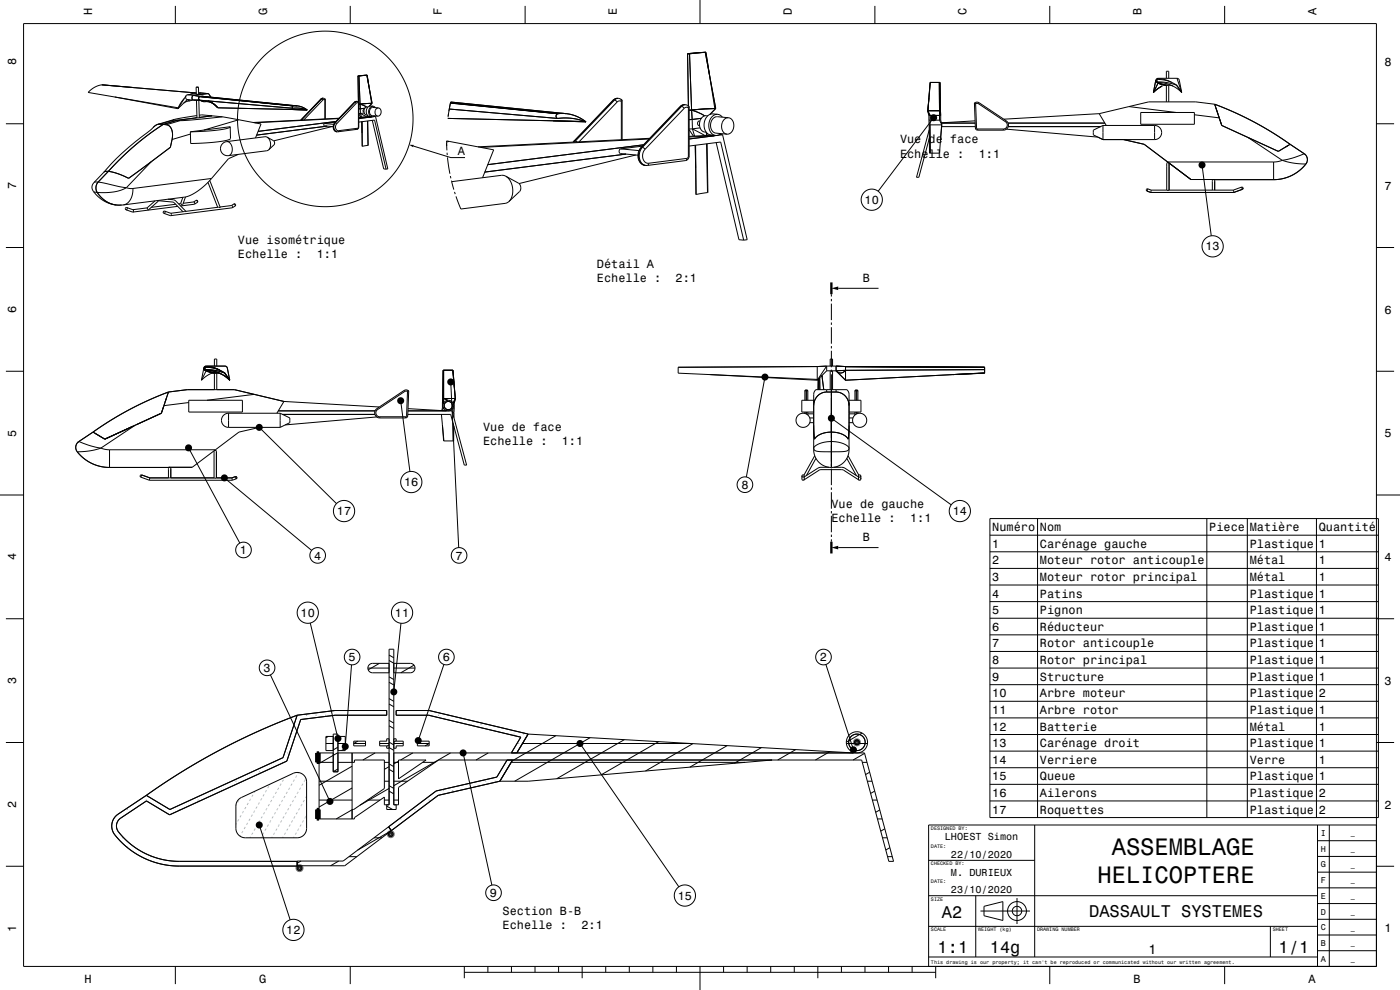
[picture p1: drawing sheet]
<svg xmlns="http://www.w3.org/2000/svg" width="594mm" height="420mm" viewBox="0 0 594 420" stroke-linecap="round" stroke-linejoin="round" font-family="sans-serif">
<g fill="none" stroke="#000" stroke-width=".42">
<path d="M221.7 315.4h71.4M235.8 312.1l-12.6 7.3M250.4 313l-11.2 6.4M264.9 313.8l-9.7 5.6M279.5 314.6l-8.3 4.8M294 315.5l-6.8 3.9M308.5 316.3l-5.3 3.1M323.1 317.2l-3.9 2.2M337.6 318l-2.4 1.4M352.2 318.9l-1 .5M216.9 323.4h99.2M218 322.4l-.8 .5"/>
<path d="M234 322.4l-15.6 9M250 322.4l-13.8 8M266 322.4l-11 6.3M282 322.4l-8.1 4.7M298 322.4l-5.3 3.1M314 322.4l-2.5 1.4"/>
</g>
<g fill="none" stroke="#000" stroke-width="1.4" stroke-linecap="butt">
<path d="M362.6 314.9v.1M362.6 315v.1M362.6 315.1v.2M362.6 314.6v.3M362.6 315.3h.1M362.7 314.6h-.1M362.7 315.3v.1M362.7 314.4v.2M362.7 315.4v.1M362.8 314.4h-.1M362.8 315.5v.1M362.8 314.3v.1"/>
<path d="M362.8 315.6h.1M362.9 314.2l-.1 .1M362.9 315.6l.1 .1M363 314.1l-.1 .1M363 315.7v.1M363 315.8l.2 .1M363.2 314l-.2 .1M363.2 315.9h.3M363.5 313.9l-.3 .1M363.5 315.9h.1M363.6 313.9l.3 .1M363.6 313.9h-.1"/>
<path d="M363.8 315.9h-.2M363.9 314h.1M363.9 315.9h-.1M364 314l.1 .1M364 315.9h-.1M364.1 315.8l-.1 .1M364.1 314.1h.1M364.2 314.1v.1M364.2 314.2h.1M364.3 315.6l-.1 .1M364.3 314.3h.1M364.4 314.3v.1"/>
<path d="M364.4 315.5l-.1 .1M364.4 314.4h.1M364.5 314.4v.2M364.5 315.4l-.1 .1M364.5 315.3v.1M364.5 314.6l.1 .1M364.6 315.2l-.1 .1M364.6 314.7v.2M364.6 315.1v.1M364.6 314.9v.1M364.6 315v.1"/>
</g>
<g fill="#81c0e8">
<path d="M219.9 315.2h.4v.4h-.4z" fill-rule="evenodd"/>
<path d="M217.9 311.2h.4v.4h-.4z" fill-rule="evenodd"/>
<path d="M221.9 311.2h.4v.4h-.4z" fill-rule="evenodd"/>
<path d="M199.9 307.2h.4v.4h-.4z" fill-rule="evenodd"/>
<path d="M203.9 307.2h.4v.4h-.4z" fill-rule="evenodd"/>
<path d="M181.9 303.2h.4v.4h-.4z" fill-rule="evenodd"/>
<path d="M185.9 303.2h.4v.4h-.4z" fill-rule="evenodd"/>
<path d="M189.9 303.2h.4v.4h-.4z" fill-rule="evenodd"/>
<path d="M59.9 363.2h.4v.4h-.4z" fill-rule="evenodd"/>
<path d="M63.9 363.2h.4v.4h-.4z" fill-rule="evenodd"/>
<path d="M53.9 359.2h.4v.4h-.4z" fill-rule="evenodd"/>
<path d="M51.9 355.2h.4v.4h-.4z" fill-rule="evenodd"/>
<path d="M53.9 343.2h.4v.4h-.4z" fill-rule="evenodd"/>
<path d="M71.9 343.2h.4v.4h-.4z" fill-rule="evenodd"/>
<path d="M75.9 343.2h.4v.4h-.4z" fill-rule="evenodd"/>
<path d="M61.9 339.2h.4v.4h-.4z" fill-rule="evenodd"/>
<path d="M83.9 339.2h.4v.4h-.4z" fill-rule="evenodd"/>
<path d="M89.9 335.2h.4v.4h-.4z" fill-rule="evenodd"/>
<path d="M93.9 335.2h.4v.4h-.4z" fill-rule="evenodd"/>
<path d="M99.9 331.2h.4v.4h-.4z" fill-rule="evenodd"/>
<path d="M109.9 327.2h.4v.4h-.4z" fill-rule="evenodd"/>
<path d="M115.9 323.2h.4v.4h-.4z" fill-rule="evenodd"/>
<path d="M119.9 323.2h.4v.4h-.4z" fill-rule="evenodd"/>
<path d="M121.9 319.2h.4v.4h-.4z" fill-rule="evenodd"/>
<path d="M123.9 315.2h.4v.4h-.4z" fill-rule="evenodd"/>
<path d="M125.9 303.2h.4v.4h-.4z" fill-rule="evenodd"/>
<path d="M129.9 303.2h.4v.4h-.4z" fill-rule="evenodd"/>
<path d="M133.9 303.2h.4v.4h-.4z" fill-rule="evenodd"/>
<path d="M137.9 303.2h.4v.4h-.4z" fill-rule="evenodd"/>
<path d="M141.9 303.2h.4v.4h-.4z" fill-rule="evenodd"/>
<path d="M169.9 347.2h.4v.4h-.4z" fill-rule="evenodd"/>
<path d="M175.9 343.2h.4v.4h-.4z" fill-rule="evenodd"/>
<path d="M181.9 339.2h.4v.4h-.4z" fill-rule="evenodd"/>
<path d="M187.9 335.2h.4v.4h-.4z" fill-rule="evenodd"/>
<path d="M191.9 335.2h.4v.4h-.4z" fill-rule="evenodd"/>
<path d="M205.9 331.2h.4v.4h-.4z" fill-rule="evenodd"/>
<path d="M209.9 331.2h.4v.4h-.4z" fill-rule="evenodd"/>
</g>
<g fill="none" stroke="#96c5e2" stroke-width=".42">
<path d="M101.3 339.6l-.5 .8M101.9 338.6l-.1 .1M106.3 338.9l-.5 .9M107.3 337.2l-.5 .9M108.2 335.6l-.4 .7M111.1 338.7l-.5 .9M112.1 337l-.5 .8M113.1 335.2l-.5 .9M114.1 333.5l-.5 .9M114.6 332.7l-.3 .4M115.3 339.4l-.5 .9M116.3 337.7l-.5 .8"/>
<path d="M117.3 335.9l-.5 .9M118.3 334.2l-.5 .9M119.3 332.5l-.5 .8M119.9 339.4l-.5 .9M120.3 330.8l-.5 .8M120.9 329.7l-.1 .2M120.9 337.7l-.5 .8M121.9 335.9l-.5 .9M122.9 334.2l-.5 .9M123.9 332.5l-.5 .8M124.5 339.4l-.5 .9M124.9 330.8l-.5 .8"/>
<path d="M125.5 337.7l-.5 .8M125.9 329l-.5 .9M126.5 335.9l-.5 .9M126.6 327.8l-.2 .4M127.5 334.2l-.5 .9M128.5 332.5l-.5 .8M129.1 339.4l-.5 .9M129.5 330.8l-.5 .8M129.8 330.3l-.1 .2M130.1 337.8l-.5 .7M100.3 349.3l-.2 .4M100.3 341.3l-.2 .4"/>
<path d="M101.3 347.6l-.5 .8M102.1 354.3l-.3 .4M102.3 345.8l-.5 .9M103.1 352.6l-.5 .8M103.3 344.1l-.5 .9M104.1 350.8l-.5 .9M104.3 342.4l-.5 .8M105.1 349.1l-.5 .9M105.3 340.7l-.5 .8M106.1 347.4l-.5 .8M106.3 355l-.3 .4M107.1 345.6l-.5 .9"/>
<path d="M107.3 353.3l-.5 .8M108.1 343.9l-.5 .9M108.3 351.5l-.5 .9M109.1 342.2l-.5 .8M109.3 349.8l-.5 .9M110.1 340.4l-.5 .9M110.3 348.1l-.5 .8M110.9 355l-.2 .4M111.3 346.3l-.5 .9M111.9 353.3l-.5 .8M112.3 344.6l-.5 .9M112.9 351.5l-.5 .9"/>
<path d="M113.3 342.9l-.5 .8M113.9 349.8l-.5 .9M114.3 341.1l-.5 .9M114.9 348.1l-.5 .8M115.5 355l-.2 .4M115.9 346.3l-.5 .9M116.5 353.3l-.5 .8M116.9 344.6l-.5 .9M117.5 351.5l-.5 .9M117.9 342.9l-.5 .8M118.5 349.8l-.5 .9M118.9 341.1l-.5 .9"/>
<path d="M119.5 348.1l-.5 .8M120.1 355l-.2 .4M120.5 346.3l-.5 .9M121.1 353.3l-.5 .8M121.5 344.6l-.5 .9M122.1 351.5l-.5 .9M122.5 342.9l-.5 .8M123.1 349.8l-.5 .9M123.5 341.1l-.5 .9M124.1 348.1l-.5 .8M124.8 355l-.3 .4M125.1 346.3l-.5 .9"/>
<path d="M125.8 353.3l-.5 .8M126.1 344.6l-.5 .9M126.8 351.5l-.5 .9M127.1 342.9l-.5 .8M127.8 349.8l-.5 .9M128.1 341.1l-.5 .9M128.8 348.1l-.5 .8M129.8 346.3l-.5 .9M130.1 345.8l-.2 .3"/>
</g>
<g fill="none" stroke="#000" stroke-width=".42">
<path d="M165.1 277.9l2 1.2M156.1 283.4h9M161 281.4l-4.8 2.8M165.1 287.1l2 1.2M165.1 296.4l2 1.1M165.1 280.2l2 1.2M165.1 289.5l2 1.1M165.1 298.7l2 1.1M167.1 283.4h9M175.7 282.2l-5.7 3.2M138.3 315.4h3.1M139.3 312.4l-1 .6"/>
<path d="M143.4 319.3l-8 4.6M143.4 317l-2 1.1M143.4 315.4h3.1M146.5 317.5l-1.6 .9M151.8 314.4l-1.7 1h5M159.2 319.4l-5.2 3M161.1 315.4h4M165.1 305.6l2 1.2M165.1 314.9l2 1.1M165.1 307.9l2 1.2M165.1 317.2l2 1.1M165.1 316l-1 .6"/>
<path d="M167.1 315.4h4M168.1 314.3l-1 .6M175.2 319.4l-5.2 3M177.1 315.4h5l-1.7 1M191.2 319.4l-24.1 13.9M207.2 319.4l-5.2 3M223.2 319.4l-5.2 3M239.2 319.4l-5.2 3M255.2 319.4l-5.2 3M271.2 319.4l-5.2 3M287.2 319.4l-5.2 3M303.2 319.4l-5.2 3"/>
<path d="M319.2 319.4l-5.2 3M335.2 319.4l-5.2 3M351.2 319.4l-5.2 3M359.1 315.4h3.6M364.4 315.4h3.7M365.8 311l-6.7 3.9M366.8 319.6l-4.8 2.8M135.4 339.4h14M135.4 331.4h14M135.4 323.4h6M143.4 326.2l-2 1.2M143.4 323.4h6"/>
<path d="M149.4 334.3l-14 8.1M149.4 325.1l-14 8.1M155.9 339.4h5.3M163.1 339.4h2M163.1 331.4h2M163.1 323.4h2M165.1 324.1l2 1.1M165.1 333.3l2 1.2M165.1 326.4l2 1.2M165.1 335.6l2 1.2M165.1 334.5l-12.3 7.1M165.1 325.2l-2 1.2"/>
<path d="M167.1 339.4h2M167.1 331.4h5.8M167.1 323.4h2M169.1 322.9l-2 1.2M179.3 323.4h5.3M365.9 323.4h2M368 331.4h2M369 327.6l-1.8 1M370.1 339.4h2M371.1 335.6l-1.7 1M149.6 343.4l-6.9 4M158.7 355.4h3.3"/>
<path d="M164.1 342l2.5 1.4M166 352.4l-14.3 8.3M169.1 341.4h.1M372.3 347.4h2M373.3 343.6l-1.8 1M374.4 355.4h2M375.4 351.6l-1.7 1M377.6 359.6l-1.8 1M127.7 365.3l-1.6 .9M143.7 365.3l-3.4 2M148.1 363.4h3.3M376.6 363.4h2"/>
</g>
<g fill="none" stroke="#000" stroke-width="1.4" stroke-linecap="butt">
<path d="M134.4 319.4h1v4h-1zM134.4 343.4h1v4h-1zM164.8 354v.2M164.8 353.7v.2M164.8 353.6v.1M164.8 354.2l.1 .1M164.9 354.3v.1M164.9 353.5l-.1 .1M164.9 353.4v.1M164.9 354.4l.1 .1M164.9 353.3v.1M165 354.5v.1"/>
<path d="M165 353.3h-.1M165.1 353.2l-.1 .1M165.1 354.6v.1M165.1 354.7h.1M165.1 353.1v.1M165.2 354.7l.2 .1M165.4 353h-.1M165.4 354.8l.2 .1M165.4 353l-.3 .1M165.6 352.9l-.2 .1M165.6 354.9h.1M165.7 352.9h.3"/>
<path d="M165.7 352.9h-.1M166 354.9h-.3M166 352.9l.2 .1M166.1 354.8l-.1 .1M166.2 354.8h-.1M166.2 353h.1M166.3 353l.1 .1M166.3 354.7l-.1 .1M166.4 354.7h-.1M166.4 353.1l.1 .1M166.5 353.2l.1 .1M166.6 354.5l-.2 .2"/>
<path d="M166.6 353.3v.1M166.6 354.4v.1M166.6 353.4h.1M166.7 353.4v.1M166.7 353.5v.1M166.7 354.3l-.1 .1M166.7 353.6h.1M166.7 354.2v.1M166.8 353.6v.1M166.8 353.7v.1M166.8 354l-.1 .2M166.8 353.8v.1"/>
<path d="M166.8 353.9v.1M126.1 368.3v.3M126.1 368.1v.2M126.1 368v.1M126.1 368.6l.1 .2M126.2 368.8v.1M126.2 367.8l-.1 .2M126.2 368.9h.1M126.2 367.7v.1M126.3 368.9v.1M126.3 369h.1M126.4 367.6l-.1 .1"/>
<path d="M126.4 369v.1M126.4 369.1h.1M126.4 367.5v.1M126.5 369.1l.1 .1M126.5 367.4v.1M126.6 369.2h.1M126.7 367.4h-.1M126.7 369.2h.1M126.8 369.2l.1 .1M126.8 367.4h-.1M126.9 367.3l-.1 .1M126.9 369.3h.2"/>
<path d="M127.1 367.3h-.2M127.1 367.3h.1M127.2 367.3h.1M127.2 369.3h-.1M127.3 369.3h-.1M127.3 367.3l.2 .1M127.4 369.2l-.1 .1M127.5 367.4h.1M127.6 369.2h-.1M127.7 367.5l.1 .1M127.7 369.1h-.1M127.8 369l-.1 .1"/>
<path d="M127.9 368.9l-.1 .1M127.9 367.8l.2 .2M127.9 368.8v.1M128 368.6l-.1 .2M128.1 368v.1M128.1 368.6h-.1M128.1 368.1v.2M128.1 368.3v.3"/>
</g>
<g fill="#81c0e8">
<path d="M219.9 315.2h.4v.4h-.4z" fill-rule="evenodd"/>
<path d="M217.9 311.2h.4v.4h-.4z" fill-rule="evenodd"/>
<path d="M221.9 311.2h.4v.4h-.4z" fill-rule="evenodd"/>
<path d="M199.9 307.2h.4v.4h-.4z" fill-rule="evenodd"/>
<path d="M203.9 307.2h.4v.4h-.4z" fill-rule="evenodd"/>
<path d="M181.9 303.2h.4v.4h-.4z" fill-rule="evenodd"/>
<path d="M185.9 303.2h.4v.4h-.4z" fill-rule="evenodd"/>
<path d="M189.9 303.2h.4v.4h-.4z" fill-rule="evenodd"/>
<path d="M59.9 363.2h.4v.4h-.4z" fill-rule="evenodd"/>
<path d="M63.9 363.2h.4v.4h-.4z" fill-rule="evenodd"/>
<path d="M53.9 359.2h.4v.4h-.4z" fill-rule="evenodd"/>
<path d="M51.9 355.2h.4v.4h-.4z" fill-rule="evenodd"/>
<path d="M53.9 343.2h.4v.4h-.4z" fill-rule="evenodd"/>
<path d="M71.9 343.2h.4v.4h-.4z" fill-rule="evenodd"/>
<path d="M75.9 343.2h.4v.4h-.4z" fill-rule="evenodd"/>
<path d="M61.9 339.2h.4v.4h-.4z" fill-rule="evenodd"/>
<path d="M83.9 339.2h.4v.4h-.4z" fill-rule="evenodd"/>
<path d="M89.9 335.2h.4v.4h-.4z" fill-rule="evenodd"/>
<path d="M93.9 335.2h.4v.4h-.4z" fill-rule="evenodd"/>
<path d="M99.9 331.2h.4v.4h-.4z" fill-rule="evenodd"/>
<path d="M109.9 327.2h.4v.4h-.4z" fill-rule="evenodd"/>
<path d="M115.9 323.2h.4v.4h-.4z" fill-rule="evenodd"/>
<path d="M119.9 323.2h.4v.4h-.4z" fill-rule="evenodd"/>
<path d="M121.9 319.2h.4v.4h-.4z" fill-rule="evenodd"/>
<path d="M123.9 315.2h.4v.4h-.4z" fill-rule="evenodd"/>
<path d="M125.9 303.2h.4v.4h-.4z" fill-rule="evenodd"/>
<path d="M129.9 303.2h.4v.4h-.4z" fill-rule="evenodd"/>
<path d="M133.9 303.2h.4v.4h-.4z" fill-rule="evenodd"/>
<path d="M137.9 303.2h.4v.4h-.4z" fill-rule="evenodd"/>
<path d="M141.9 303.2h.4v.4h-.4z" fill-rule="evenodd"/>
<path d="M169.9 347.2h.4v.4h-.4z" fill-rule="evenodd"/>
<path d="M175.9 343.2h.4v.4h-.4z" fill-rule="evenodd"/>
<path d="M181.9 339.2h.4v.4h-.4z" fill-rule="evenodd"/>
<path d="M187.9 335.2h.4v.4h-.4z" fill-rule="evenodd"/>
<path d="M191.9 335.2h.4v.4h-.4z" fill-rule="evenodd"/>
<path d="M205.9 331.2h.4v.4h-.4z" fill-rule="evenodd"/>
<path d="M209.9 331.2h.4v.4h-.4z" fill-rule="evenodd"/>
</g>
<g fill="none" stroke="#000" stroke-width=".42">
<path d="M10 10h574v400h-574zM74.4 2.5v7.5M148.6 2.5v7.5M222.8 2.5v7.5M297 0v10M371.2 2.5v7.5M445.4 2.5v7.5M519.6 2.5v7.5M43.1 36l-3.1 1.1-2.6 2.1 38.2 6.5M43.1 36l39.6 3.4M43.3 36h-.2M43.3 36h.1"/>
<path d="M43.3 36l13.7 1.2M57 37.2l25.8 2.2M82.7 39.4l-2.2 .7M82.8 39.4h.5h-.6M82.8 39.4h-.1M83.2 37l.1 3M83.3 39.7l-3.8 .5M83.3 40h.1M84.2 37l.1 3h-1M84.2 37h-1M85.4 39.5l1.4 .1M85.4 39.5l-1.1 .1"/>
<path d="M85.5 39.5l-1.2-.1 1.1 .1M85.5 39.5h-.1M85.5 39.5h.1M85.5 39.5l2.7 .2M88.1 39.7l.6 .3M88.1 39.7h.1M88.1 39.7l-5.9 .8M88.2 39.7l.5 .3M151.9 32.2h.4M151.9 32.2l.2 11.1M152 32.2h-.1M152 32.2h.3"/>
<path d="M152.3 32.2l.4 12M155.6 31.9l-3.3 .3M155.6 31.9l2.3 11.9M155.8 31.9l-3.8 .3M155.8 31.9h-.2M155.8 31.9l.8 4.9M156.6 36.8h.1M156.6 36.8l1.1 7M291.7 22.8l.4 22.1M291.7 22.8h.9M291.9 22.8h-.2M291.9 22.8h.7"/>
<path d="M292.6 22.8l.8 23.9M299.2 22.2l-6.6 .6M299.2 22.2l4.5 23.8M299.5 22.2l-7.6 .6M299.5 22.2h-.3M299.5 22.2l3.8 23.8M301.1 32h.1M394.8 35l-1.2 12M398.5 35l.1 16 1 2M398.6 35l.2 12M490.4 34l-1 5.2M491.1 33.5l.3 .2"/>
<path d="M491.4 33.2a1 1 0 0 0-1 1 1 1 0 0 0 1 1M491.4 33.4a.8 .8 0 0 0-.8 .8 .8 .8 0 0 0 .8 .8M491.4 35l3.2 .4 3.1 1.1M491.4 34.7l3.9 .4 3.8 1M491.4 33.7l-.5 .5 .5 .5M491.4 35l2.5 .9 1.9 .3M491.4 35.2l1.3 .7 2.2 .3M491.4 33.4l2.9 .4 2.7 1.1M491.4 35l2.2 .9 2.2 .3M491.4 33.2v.2M491.4 34.7v.5M491.4 33.7h.2"/>
<path d="M491.4 35.2l-2 4M491.4 33.4l.2 .3M491.4 35.2h.4M491.4 33.2h8M491.6 33.7l4.2 .7 3.6 1.8M493.1 36.5l-3.7 2.7M494.9 33.2v-3h1v3M494.9 36.1v7.1M495.8 36.2l1.9 .3M495.9 36.2v7M497 34.9h.1M497.7 36.5l3.7 2.7"/>
<path d="M499.1 36.1l2.3 3.1M499.1 36.1l.3 .1M499.4 33.2l.9 .6 1.1 5.4M499.4 36.2l1.8 2.7M499.4 33.2l2 6M500.7 38.1l.5 .8M501.2 38.9l.2 .3M2.5 52.5h7.5M48.6 41.1l26.9 5M64.9 54.2l-.5 .5a118.6 118.6 0 0 0-20.3 18.3M66.9 52.8l-2 1.4M67.9 52.7l-1 .1"/>
<path d="M67.9 52.7l-1.6 .4-1.4 1.1M67.9 52.7l1.3 .1M69.2 52.8l-5.7 3.9-6.2 4.9-5.4 5-5.9 6.1M69.2 52.8a113.8 113.8 0 0 0-23.2 19.9M69.2 52.8l1.4 .1M70.6 52.9l1.4 .7 .8 1.3 .4 1.9-.2 2.4M70.6 52.9a4.3 4.3 0 0 1 2.6 5.3l-.2 1M73 59.2l-.7 3.3-8.1 6.1M73.8 50.9l-5.9 1.8M73.8 50.9l1.4 .1M73.9 50.7l-.3 .1 .2 .1M73.9 50.7l-7 2.1"/>
<path d="M75.2 51l1.3 .2M75.2 51l-6 1.8M75.6 45.7l-.1 .4M76.5 51.2l-5.9 1.7M78.2 41.8l-1.4 1.7-1.2 2.2M78.9 40.6l-.1 .7 .3 .8 3 .4M78.9 40.6l-3.4 5.5M79.5 40.2l-.6 .4M79.5 40.2l2.7 .3M80.6 42.8l-1.1-.6-4 3.9M80.6 42.8l-2.7 1M80.8 56.9l-7.8 2.3"/>
<path d="M81.7 42.4l-1.1 .4M82.1 42.5h.1M82.1 42.5h2.7M82.2 40.5a1.07 1.07 0 0 0-.8 .9 1.07 1.07 0 0 0 .7 1.1M82.2 40.5a1.05 1.05 0 0 0-.8 1 1.05 1.05 0 0 0 .7 1M82.2 40.5l2.6 .4M82.2 42.5h2.6M83.3 50l-8.1 1M83.4 42.5l.2 7.5M83.5 49l-9.6 1.7M83.6 49.8l-.5 .1 .2 .1M84 42.5h.7"/>
<path d="M84.4 42.6l.2 7.4M84.5 48.9l5.5 .2M84.6 49.8h.2M84.6 41l-.3 .8 .5 .7M84.6 41a.87 .87 0 0 0 .2 1.5M84.6 41l39.7 3.9M84.8 42.5l39.5 3.4M84.8 49.8l.3 .1-1.8 .1M84.8 49.8v.2M84.8 40.9l41.3 4M84.8 40.9a.85 .85 0 0 0-.5 .8 .85 .85 0 0 0 .5 .8M84.8 40.9l-.2 .1"/>
<path d="M84.8 40.9l39.7 4M84.9 42.5l.7 .4a10.1 10.1 0 0 1 5.5 1.6l1.3 1.2M85.9 40.9h.4M86.3 40.9h-1.5M86.3 40.9h.1M88.2 42.8l2.3 1.1 1.9 1.8M88.7 40l.8 1.2M90 49.1l-5.2 .7M90 49.1l4.4 .5M92.4 45.7l37.8 .9M94.4 49.6l6.9 1.2M94.4 49.6l-17.9 1.6"/>
<path d="M97.7 53.8l.1 5.1-1.6 .6-3.7 .7-11.6 .7-.1-5M97.7 53.8l-1.5 .7-3.7 .7-11.7 .7M97.7 53.8l-16.9 2.1M101.3 50.8l-14.8 4.4M101.3 50.8l9.5 1.8-2.4 5.9M113.3 58.2l2.7 1.5 .5 .9-.3 .9-2.2 2.1M113.3 58.2a3.8 3.8 0 0 1 .7 5.4M113.3 58.2l-.8-.2-16.3 2.1M123.3 46.4l7.1 .3M124.3 45.9h.1M124.3 44.9a.53 .53 0 0 0-.3 .5 .53 .53 0 0 0 .3 .5M124.3 44.9a.52 .52 0 0 0-.3 .6 .52 .52 0 0 0 .4 .4"/>
<path d="M124.4 45.9h2.8l3 .7M124.5 44.9l3 .3 2.9 1.5M124.5 44.9h-.2M126.1 44.9l2.3 .6 2 1.2M126.1 44.9h-1.6M127.8 50.8l-.2 .2M127.9 50.7l-.1 .1M127.9 50.7l-.2 .3M127.9 50.7h.2M128.1 50.7l-.2 .3M128.1 50.7l.3 .2M130.2 46.6l.2 .1"/>
<path d="M136.1 42.1l-8.3 8.7M136.2 42l-.1 .1M136.2 42l-8.3 8.7M136.2 42h.2M136.4 42l.5 .5M136.4 42l-8.3 8.7M136.9 42.5l-8 8.4M137.1 41.7l-.9 .3M137.1 41.7l-1 .4M137.1 41.7h.1M137.2 41.7l-.8 .3M137.2 41.7l.5 .1"/>
<path d="M137.7 41.8l.1 .5M137.7 41.8l.3 .3M137.7 52.4l-.3 .5 .3 .5 3.7 .3M137.7 52.4l3.9 .4M137.8 42.3l-.9 .2M137.8 42.3h.1M137.8 42.3v8.2M138 42.1l-.2 .2M138 42.1v8.3M138.8 53.5l-29.9 3.8M140.9 53.7l-24.8 6.1M142 52.1a2.28 2.28 0 0 0 .9 3.8"/>
<path d="M142.1 52.1a2.34 2.34 0 0 0 .8 3.8M142.1 52.1h-.1M142.1 52.1h.2M142.3 51.8l-4.6 .6M142.3 52.1l.6 .4M142.3 52.1a2.35 2.35 0 0 0 .8 3.8M142.5 51.5l-33 4.2M142.9 52.5a1.7 1.7 0 0 0-.6 1.7 1.7 1.7 0 0 0 1.3 1.2M142.9 55.9h.2M143.4 55.9h-.3M143.6 55.4l-.2 .5M143.7 50.3l-35.7 1.8"/>
<path d="M143.9 50.2l-36.5 1.8M150.3 43.4l-8.3 8.7M150.5 43.4h-.2M150.5 43.4l-8.4 8.7M150.5 43.4h.1M150.6 43.4l.6 .4M150.6 43.4l-8.3 8.7M151.2 43.8l-8.3 8.7M151.3 43l-.8 .4M151.3 43l-1 .4M151.3 43h.2M151.5 43l-.9 .4"/>
<path d="M151.5 43l.4 .2M151.5 54.9l-8.1 1M151.7 54.4l-.2 .5M151.7 54.4l-8.1 1M151.9 43.2l.1 .4M151.9 43.2l.3 .1M152 43.6l-.8 .2M152 43.6l.1 .1M152.1 53.9l-.4 .5M152.1 43.7v10.2M152.2 43.3v.1M152.2 53.9h-.1"/>
<path d="M152.2 53.9l-.2 .7-.5 .3M152.2 48.3l.9 1.4M152.2 51.8l6.7-.9 4.9 20.9M152.2 43.4l-.1 .3M152.2 43.4v10.5M152.7 44.2h-.5M152.7 44.2l2.8 1.2M152.7 44.2l.2 2M152.9 46.2h-.7M152.9 46.2v1.9M152.9 48.2h-.7M152.9 48.1l2.7 1.5"/>
<path d="M152.9 48.1l.5 1.6M153.5 51.6l.1 4.8M153.6 51.6l.1 10.5M154.5 46.5a.5 .5 0 0 0-.5 .4 .5 .5 0 0 0 .4 .6M154.6 47.9l-1.7 .2M154.8 45.9l-1.9 .3M155.9 48.9v.7M155.9 51.3l.2 10.4M156 49.1v.5M156 51.3l.1 10.4M156.2 45.4a1.76 1.76 0 0 0-1.8 1.6 1.76 1.76 0 0 0 1.5 1.9M156.6 49.5l1 .1-5.4 .3"/>
<path d="M156.6 49.5l-4.4 .2M157 49.5h-.4M157.9 43.8l-5.2 .4M157.9 43.8l-1.2 1.3M158 51.1l4.8 20.6 1 .1M158.3 45.1l-1-.1a2.35 2.35 0 0 0-1.9 2.1 2.35 2.35 0 0 0 1.5 2.4l1 .1M158.3 45.1a2.35 2.35 0 0 0-1.9 2.1 2.35 2.35 0 0 0 1.5 2.4M158.3 45.1l1 .6M158.7 49.3l.6 .1M158.9 49.2l-1 .4M159.3 49.4l-7.1 .9M159.3 49.4l5.2 22.3-.7 .1"/>
<path d="M160.6 45.8a1.83 1.83 0 0 1 1.1 1.9 1.83 1.83 0 0 1-1.5 1.6M160.6 45.8a1.83 1.83 0 0 0-1.5 1.6 1.83 1.83 0 0 0 1.1 1.9M160.6 45.8l-2.4-.2a1.83 1.83 0 0 0-1.4 1.6 1.83 1.83 0 0 0 1.1 1.9l2.3 .2M190 50.2l58.2 1.4M190 50.2h.1M190 50.1v.1M190.3 48.2l-.1 1M190.5 60l-1-.2v.5M190.5 60l19 3.6-4.8 11.8M190.5 60l-1 .3M190.6 46.3l-.5 3.4M190.6 46.3l46 3.9"/>
<path d="M190.7 45.9h.1M191.1 43.7l-.6 3.5M191.1 43.7l-.5 2.6M191.1 43.7l45.5 4.6M191.1 43.6l.1-.3 48.9 4.9M191.1 43.6v.1M191.1 43.6l45.8 4.6M234.6 51.2l14 .5M236.6 48.3a1.07 1.07 0 0 0-.7 .9 1.07 1.07 0 0 0 .7 1M236.6 48.3a1.03 1.03 0 0 0-.7 1 1.03 1.03 0 0 0 .8 .9M236.7 50.2h6l5.5 1.4M236.7 50.2h-.1"/>
<path d="M236.9 48.2h2.9l3.3 .6 2.9 1.2 2.6 1.7M236.9 48.2l-.3 .1M240.1 48.2l4.6 1.2 3.9 2.3M240.1 48.2h-3.2M243.5 59.9l-.4 .4M243.8 59.8l-.4 .5M243.8 59.8l-.3 .1M243.8 59.8h.3M244.1 59.8l.7 .4M244.1 59.8l-.3 .5M248.2 51.6l.4 .1M260.1 42.5l-16.6 17.4"/>
<path d="M260.4 42.4l-.3 .1M260.4 42.4l.3 .1M260.4 42.4l-16.6 17.4M260.7 42.5l1.1 .8M260.7 42.5l-16.6 17.3M261.8 43.3l-16.1 16.9M262.1 41.7l-.9 .2-.8 .5M262.1 41.7l-1.3 .3-.7 .5M262.1 41.7h.3M262.4 41.7l-1.7 .8M262.4 41.7l.9 .3M263.3 42l.2 1"/>
<path d="M263.3 42l.7 .5M263.5 43l-.9-.2-.8 .5M263.5 43h.1M263.6 43v16.3M264 42.5l-.4 .5M264 42.5v16.8M275.4 59l-71.4 3.5M275.7 58.7l-72.9 3.6M288.6 45.2l-16.7 17.4M288.8 45.1l-.2 .1M288.8 45.1l-16.6 17.4M288.8 45.1h.4"/>
<path d="M289.2 45.1l1.1 .9M289.2 45.1l-16.6 17.4M290.3 46l-16.6 17.4M290.5 44.4l-.9 .2-.8 .5M290.5 44.4l-.8 .1-1.1 .7M290.5 44.4h.4M290.9 44.4l-1 .2-.7 .5M290.9 44.4l.9 .3M291.8 44.7l.1 1M291.8 44.7l.6 .5M291.9 45.7l-.9-.2-.7 .5M291.9 45.7h.2"/>
<path d="M292.1 45.7v20.5M292.4 55.1l1.8 2.7M292.4 45.2l-.3 .5M292.4 45.2v21M293.4 46.7l2.8 1 2.7 1.5M293.4 46.7l.3 4M293.4 46.7h-1M293.7 50.7h-1.3M293.7 50.7l.1 4M293.8 54.7h-1.4M293.8 54.7l5.3 2.8M293.8 54.7l.9 3"/>
<path d="M297 51.3a1 1 0 0 0-1 .9 1 1 0 0 0 .8 1.1M297 54.3l-3.2 .4M297.6 50.2l-3.9 .5M299.7 56.2v1.3M300 56.5v1M300.3 49.1h-.6a3.7 3.7 0 0 0-2.9 3.2 3.7 3.7 0 0 0 2.3 3.7l.5 .1M301.1 57.4l2 .2-10.7 .5M301.1 57.4l-8.7 .4M301.9 57.3l-.8 .1M303.7 46l-10.3 .7M303.7 46l-2.5 2.5M304.5 48.5l-2-.2a4.8 4.8 0 0 0-3.2 7.2 3.1 3.1 0 0 0 2.3 1.8l2 .2"/>
<path d="M304.5 48.5a4.8 4.8 0 0 0-3.2 7.2 3.1 3.1 0 0 0 2.3 1.8M304.5 48.5l1.1 .4 .9 .8M305.3 57l1.3 .2M305.8 56.7l-1 .6-1.2 .2M306.6 57.2l10.4 44.5-1.5 .2M306.6 57.2l-14.2 1.8M309.1 49.9a3.7 3.7 0 0 1 2.2 3.8 3.7 3.7 0 0 1-2.9 3.2M309.1 49.9a3.7 3.7 0 0 0-2.9 3.3 3.7 3.7 0 0 0 2.2 3.7M309.1 49.9l-4.7-.4a3.7 3.7 0 0 0-2.9 3.2 3.7 3.7 0 0 0 2.2 3.8l4.7 .4M393.6 47l1 2 .1 16M393.6 47h5.4M393.6 47l.5 2"/>
<path d="M394.1 51l.1 1.9M394.1 49h5M394.1 51h5M394.1 49v2M394.2 53l.2 12h4.2l.9-12M394.2 53h5.4M394.3 55.1l-5.4 20.1h1l4.4-16.5M394.5 53l.1 12M396.1 49.9l-23.5 31.2M396.2 49.7l.1 .7 .8-.2M399 47l.1 2M399 47l-.1-12h-4.3l-.9 12"/>
<path d="M399.1 49v2M399.1 51l.5 2M399.4 52.2h14.4M399.6 53.7h14.2M399.6 53l-.5 5.3M413.4 43.7l.5 .3M413.4 43.7l.4 10.6M413.7 51.3l-14.3 .8M413.8 43.5l.9-.2 .7 .3M413.8 43.5l.2 .5M413.8 43.5l-.4 .2M413.8 54.3l.3 .7 .7 .2"/>
<path d="M413.9 44l.4 10.3M414 44h1.2M414 44h-.1M414.3 54.3l.5 .4M414.3 54.3h-.5M414.8 54.7h10.9M414.8 54.7v.5M414.8 55.2h10.9M415.2 44l11.4 7.7M415.4 43.6l-.2 .4M415.4 43.6l11.5 7.6M425.7 54.7v.5"/>
<path d="M426.6 51.7a1.67 1.67 0 0 1 .7 1.8 1.67 1.67 0 0 1-1.6 1.2M426.9 51.2a2.17 2.17 0 0 1 .9 2.5 2.17 2.17 0 0 1-2.1 1.5M426.9 51.2l-.3 .5M427 54.8l38.8 3.4M427.7 52.2h41.1M427.8 53.7h39.2M466.4 48.2l3 5M466.4 48.2l-40.5 2.4M468 53.2l-4.1 2v2l4.1 2M468 53.2v6M468 59.2h21.9M468 53.2h21.9"/>
<path d="M476.7 59.2l8.8 2 19.8 15h35.1M479 45.2l20 2.5M484 47.7h22.8v5h-22.8zM489.9 53.2a3 3 0 0 1 3 3 3 3 0 0 1-3 3M489.9 53.2v6M515.4 44.2l8.8 3.7 7.7 3.7 7.8 4.5 7.7 5.1M515.4 44.2l1.9 5.8-10.5-1.3M515.4 44.2l-8-1h-20l-21 5M515.4 44.2h.1M515.5 44.5l.1 .3M516.9 48.9l1.5 4.3 24 11 5-3M529.5 58.3l14.5 9.7"/>
<path d="M584 52.5h7.5M39.9 77.4a2.74 2.74 0 0 0-.2 3.9M41.6 77.2l12.1 2.4M41.6 77.2a3.8 3.8 0 0 0-.4 4.4M41.6 77.2l-1.7 .2M44.1 73l-4.2 4.4M46 72.7l4.1 1 4.5 2M46 72.7l-1.9 .3M46 72.7l4.9 1.3 3.7 1.7M46 72.7l-4.4 4.5M53.7 79.6l2.7 .4M53.7 79.6a21 21 0 0 1-12.5 2"/>
<path d="M56.4 80l-.2 2.5-.8 2.1-1.4 1.6-1.7 .7M64.2 68.6l-9.6 7.1M64.2 68.6l-10.5 11M88.2 77.4l4.2 10.5M89 76.6l4.4 11.3M89.8 75.7l-2.5 2.6-3 2.5-2.8 1.7-2.1 .9-27.1 3.5M89.8 75.7l-33.4 4.3M96.2 60.1a3.3 3.3 0 0 1 2.3 2.7 3.3 3.3 0 0 1-1.6 3.2M96.2 60.1a3 3 0 0 0-2.6 3.3 3 3 0 0 0 3.3 2.6M101.1 65.5l-4.2 1.8-7.1 8.4M114 63.6l-.8 .4-16.3 2M153.7 62.1h.1"/>
<path d="M156.1 61.7l-2.4 .4M175.4 62l15.9 4.9h6M189.5 60.3l.1 3.5M189.5 60.7v1.2M189.7 64.8l.1 1M189.9 66.8l1 6.9M191.1 74.7l.2 1M191.5 76.6l.1 .5M191.6 77.1l1 3.4M214.6 74.7l1.9 2.1 1 3-.2 3.2-1.4 2.5M214.6 74.7l-1.8-.3-21.2 2.7M214.6 74.7l5.4 3a2.53 2.53 0 0 1 .4 3.6l-4.5 4.2"/>
<path d="M263.4 63.2a1.07 1.07 0 0 0-.7 .9 1.07 1.07 0 0 0 .6 1.1l7.3 .6M263.4 63.2l7.7 .7M265.6 65.4l-59.9 7.6M269.7 65.8l-49.5 12.1M271.9 62.6a4.6 4.6 0 0 0 1.8 7.6M272.2 62.5l-.3 .1M272.2 62.5a4.8 4.8 0 0 0 1.2 7.6l.3 .1M272.2 62.5h.4M272.5 62l-9.1 1.2M272.6 62.5a4.7 4.7 0 0 0 1.4 7.7M272.6 62.5l1.1 .9M273 61.4l-66 8.5"/>
<path d="M273.7 63.4a3.5 3.5 0 0 0 1.3 5.9h.2M273.7 70.2h.3M274.7 70.2h-.7M275.2 69.3l-.5 .9M290.9 68.1l-16.2 2.1M291.4 67.2l-.5 .9M291.4 67.2l-16.2 2.1M292.1 66.2l-.7 1M292.4 66.2h-.3M292.4 66.2a1.9 1.9 0 0 1-1.5 1.9M292.4 62l13.4-1.7 9.7 41.6M294.9 61.6l.2 9.7"/>
<path d="M295.1 61.6l.2 20.9zM299.8 61l.4 20.7M300 61l.2 20.7M303.9 60.5l9.6 41.2 2 .2M495.4 68.7h45M510 70l3.9 30M526.7 79.4a.5 .5 0 0 1 .7 .3 .5 .5 0 0 1-.3 .6M526.7 79.4l.4 .9M526.7 79.4l-3.4 1.3M540.4 68.7v7.5M544 68l4.6 1.2 5.5 .4M544 68l-3.6 .7"/>
<path d="M547.3 61.3h.1M547.4 61.2l-.1 .1M547.4 61.2l6 4M553.4 65.2a37.3 37.3 0 0 1-9.4 2.8M553.4 65.2l.1 .1M553.5 65.3l1 1.4 .1 1.7M553.5 65.3l.4 .3M554.1 69.6l-2.8 2.8-3.2 2-3.8 1.4-3.9 .4M554.2 69.5l-.1 .1M554.5 68.9l-.3 .6M554.6 68.4l-.4 1.1M39.7 81.3l1.5 .3"/>
<path d="M39.7 81.3a13.8 13.8 0 0 0 9.8 5.7M41.2 81.6l1.8 2.2 2 1.6 2.2 1.1 2.3 .5M51.6 86.9l-2.1 .1M52.3 86.9l-2.8 .1M53.5 89l2.8 1M53.8 88.1l2.7 .9 .1 .5-.3 .5M53.8 88.1l.2 .6-.5 .3M53.8 88.1l-.6 .3 .3 .6M62.4 88.2l.4 .9 4.6-3.9 6 .5 4.2 4.1M62.4 88.2l-6 .8M65.8 85.2l-3.4 3M69.6 90.5l2.8 1"/>
<path d="M69.9 89.6l.1 .6-.4 .3M69.9 89.6l-.6 .2 .3 .7M69.9 89.6l2.6 .9M71.2 84.5l3 .5 4.7 4.7M72.5 90.5l.2 .5-.3 .5M74.5 86.7l-10.3 1.3M75.4 87.5l-19.1 2.5M76.6 86.4l-.8 .1M77.6 83.7l-1 2.7M77.7 86.2l4.5-.5 .4 .5-.1 .4M78.7 83.6l-1.2 3.3-.2 .2-.7-.7M78.9 89.7l-6.5 .8"/>
<path d="M82.5 86.6l-5.9 .8M83.2 85l.5 .4v.5M83.2 85l.6 .1-.1 .8M83.2 85l-1.1 .7M83.7 85.9l-1.2 .7M93.4 87.9l-.1 .2-.7-.2-13.7 1.8M98.2 87.2l.4 .3v.6M98.2 87.2l-4.8 .6M98.5 88.2l-26.1 3.3M98.6 88.1l-.1 .1M99.2 86.6l.6 .3-.1 .5M99.2 86.6h.6l-.1 .8"/>
<path d="M99.2 86.6l-1 .6M99.7 87.4l-1.1 .7M192.8 81.4l.3 1M193.5 83.3l2 5.4 18.8-2.4 1.6-.8M300.2 81.7l-4.8 .8M486.7 81.1l1.6 .6M487 80.1a.5 .5 0 0 0-.6 .3 .5 .5 0 0 0 .3 .7M487 80.1l-.3 1M487 80.1l1.5 .6M488.3 81.7h35.2M488.5 80.7l-.2 1M488.5 80.7h6.6"/>
<path d="M495 80.7v-11.2l.6-.5 .4 .5v11.2M495.1 80.7l.4 .2 .5-.2M496 80.7h27.3M514.4 80.7v-4.1l.5-.4 .5 .5v4M523.3 80.7l.2 1M527.1 80.3l-3.6 1.4M2.5 105h7.5M584 105h7.5M352.7 124.8v1M352.7 126.8v1M352.7 128.8v7M352.7 136.8v1"/>
<path d="M352.7 138.8v7M355.6 122.3h17.1M2.5 157.5h7.5M86.5 156.1l-1 5.2M87.2 155.6a.8 .8 0 0 0-.5 .9 .8 .8 0 0 0 .8 .6M87.2 155.6l.3 .2M87.5 157.3a1 1 0 0 1-1-1 1 1 0 0 1 1-1l8.6 .2 .3 .6 1.1 5.2M87.5 155.5a.8 .8 0 0 0-.8 .8 .8 .8 0 0 0 .8 .8M87.5 157.3l2 .8 1.5 .2a9.7 9.7 0 0 0-5.5 3M87.5 157.1l3.2 .4 3.1 1.1M87.5 156.8l3.8 .4 3.9 1M87.5 155.8l-.5 .5 .5 .5"/>
<path d="M87.5 157.1l2.5 .9 1.9 .3M87.5 155.5l2.8 .4 2.8 1.1M87.5 157.1l2.2 .9 2.2 .3M87.5 157.1l2.8 .3 2.7 .8 2.4 1.4 2.1 1.7M87.5 155.5l2.9 .4 2.8 1.1M87.5 155.5l-.3 .1M87.5 156.8v.3M87.5 155.8h.2M87.5 157.3l-2 4M87.5 155.5l.2 .3M87.5 157.3h.3M87.7 155.8l4 .7 3.8 1.8"/>
<path d="M91 155.3v-3h1v3M91 158.2v7.1M91.9 158.3l1.9 .3M92 158.3v7M93.1 157h.1M93.8 158.6l3.7 2.7M95.2 158.2l2.3 3.1M95.2 158.2l.3 .1M95.5 158.3l1.8 2.7M188.2 157.1v13.9M192.1 157.1l1.1 12M301.1 158.9l45.6 2.4"/>
<path d="M324.6 160l-7.9 42.4M346.7 155.5l-59 .3v2.5l59 2.7M346.7 155.5v5.8M348.7 159.3l.1 .5zM348.8 159.7l.7 5.6M350.7 157.3h4M350.7 155.3h4M350.7 155.3v2M350.7 155.3l-4 .2M350.7 157.3l-4 4M350.7 155.3l-4 6M352.2 155.3v-3h1v3"/>
<path d="M352.2 157.3v8M352.7 146.8v1M352.7 148.8v7M352.7 156.8v1M352.7 158.8v39.5M353.2 157.3v8M354.7 155.3v2M354.7 157.3l4 4M354.7 155.3l4 .2M358.7 157.1a2.44 2.44 0 0 1-4 .2M358.7 157.1l-4 .2M358.7 155.5v5.8"/>
<path d="M358.7 155.5l59 .3v2.5l-13.4 .6M417.7 156.8l-59 .3M417.7 158.2l-59 3.1M584 157.5h7.5M69.9 171l-.2 .5M71.3 166.9h.1M71.4 166.3l-8.7 3.7-7.7 3.7-8 4.6-7.5 5M71.5 166.3l8-1h20l21 5M71.5 166.3l-3 9-24 11-5-3M71.5 166.3h-.1M80.1 170.8l-10.6 1.3M80.1 169.8h22.8v5h-22.8z"/>
<path d="M97 175.3a3 3 0 0 0-3 3 3 3 0 0 0 3 3M97 175.3v6M97 175.3h21.9M97.3 161l.2 .3M97.3 161l-.6-.8 .8 1.1M107.8 167.3l-20 2.5M118.1 174.3h41M118.9 175.3l4.1 2v2l-4.1 2M118.9 175.3v6M119.9 175.8h39.2M120.5 170.3l-3 5M120.5 170.3l40.4 2.4"/>
<path d="M159.8 176.9l-38.8 3.4M159.9 173.3a2.17 2.17 0 0 0-.8 2.5 2.17 2.17 0 0 0 2 1.5M159.9 173.3l.3 .5M160.2 173.8a1.67 1.67 0 0 0-.7 1.8 1.67 1.67 0 0 0 1.6 1.2M161.1 176.8h10.9M161.1 176.8v.5M161.1 177.3h10.9M170 170l3.9 30M171.4 165.7l.3 .4M171.4 165.7l-11.5 7.6M171.7 166.1l-11.5 7.7M172 176.8v.5"/>
<path d="M172.5 176.4l-.5 .4M172.5 176.4h.5M172.8 166l-1.1 .1M172.8 166l.1 .1M172.9 166.1l-.4 10.3M173 176.4l-.3 .6-.7 .3M173 165.6l-.7-.2-.9 .3M173 165.6l-.2 .4M173 165.6l.4 .2M173.1 174.3h18.7l6.2 23h-1l-5.8-21.5h-18.2M173.1 173.4l16.4 .9M173.4 165.8l-.4 10.6"/>
<path d="M173.4 165.8l-.5 .3M187.3 175.8l1.1 11.3M187.7 171.1h.5M187.7 173.1h.5l-.6 1.1M187.7 171.1v2M187.7 173.1l-.3 1.1M187.8 169.1l-.1 2M187.8 169.1l.2-12h4.2l.9 12M187.8 169.1h5.4M188.2 169.1l1.8 .7M190.5 174.3h.1M191.2 162l3.4 70.3"/>
<path d="M192.2 179.5v7.6M192.2 175.1h.4M192.6 175.1v2.1M192.7 173.1l-.1 1.9M192.7 173.1h-.5v2.7M192.7 171.1v2M193.2 169.1l-1 2h.5M193.2 169.1l-.5 2M341.5 166.1a.67 .67 0 0 1 .6-.4 .67 .67 0 0 1 .6 .4M341.5 174.8v.6M342 165.4l-.5 .5v3.9M342 165.4v4.4"/>
<path d="M342 174.8v.8M342 165.4h.2M342.2 165.4l.5 .5v3.9M342.2 165.4v4.4M342.2 174.8v.9M342.7 175.6h2.5M342.7 174.8v1.3M343.6 177.3h1.6M343.6 179.3h1.6M345.2 169.8h-5v5h5M346.1 165.3h13.2l.9 1.4-.1 25.4-.6 1.9-1.2 1.9-1.5 1.2-2.1 .9-3 .2-2.6-.8-2.3-2-1.3-2.6-.3-2v-23.5l.3-1.1zM346.9 168a5.4 5.4 0 0 1 3.8-1.7 5.6 5.6 0 0 0-5.5 5.8v-.1a5.9 5.9 0 0 1 1.7-4z"/>
<path d="M347.2 160.9v4.4v-4.4M347.8 160.3v5M350.7 166.3h4M350.7 165.3v1M352.7 166.3v17a8.1 8.1 0 0 0-7.1 3M352.7 177.4l50.9 36.8M354.7 166.3h.1a5.7 5.7 0 0 1 5.4 5.8M354.7 166.3a5.6 5.6 0 0 1 5.5 5.8M354.7 165.3v1M360.2 169.8h5.1v5h-5.1M360.2 177.3h1.7M360.2 172.1v3.2"/>
<path d="M360.2 179.3h1.7M360.2 175.6h2.5M362.7 166.1a.67 .67 0 0 1 .7-.4 .67 .67 0 0 1 .6 .4M362.7 174.8v1.3M363.2 165.4l-.5 .5v3.9M363.2 165.4v4.4M363.2 174.8v.9M363.2 165.4h.3M363.5 165.4l.5 .5v3.9M363.5 165.4v4.4M363.5 174.8v.8M364 174.8v.6"/>
<path d="M32.2 190.5l.6 1.2M32.8 191.7l2.8 2.8 3.1 2 3.6 1.3 4.2 .5M33.3 187.4l-1 1.5-.1 1.6M33.3 187.4l-1 1.4-.1 1.7M33.3 187.4l-.3 .3M33.5 187.3a37 37 0 0 0 9.3 2.8M33.5 187.3l-.2 .1M39.5 183.3l-6 4M42.8 190.1l3.7 .7M42.8 190.1l-4.6 1.2-5.4 .4M46.5 190.8v7.5M46.5 190.8h44.9"/>
<path d="M57.3 180.4l-14.5 9.7M80 190l21.7 40.4M97 181.3h21.9M110 181.3l32.8 32.4M110.1 181.3l-8.7 2-19.8 14.9-35.1 .1M187.7 180.2l.5 6.9h4.3v-6.4M345.2 180.4l.4 5.9M345.7 193.3l-4.6 8.3M345.8 189.3a12.7 12.7 0 0 1 14.3 .4 1.26 1.26 0 0 1-1.4 1.8l-10.5 .1a2.27 2.27 0 0 1-3-1.6zM346.2 194.5l-4.1 7.3M351.7 198.2l-4.3 .2-6.2 3.9M352.7 183.3l2.5 .3 2 .5 1.6 .9 1.1 1.3"/>
<path d="M352.7 183.3l-2.4 .2-2 .6-1.7 1.1-1 1.1M352.7 183.3a8.1 8.1 0 0 1 7.2 3M352.7 198.8v7M353.7 198.2l4.4 .2 6.1 3.9M359.3 194.5l4 7.3M359.8 193.3l4.6 8.3M360.2 180.4l-.3 5.9M0 210h10M59.8 202.4l3.6 1.3M60.1 201.5a.5 .5 0 0 0-.6 .3 .5 .5 0 0 0 .3 .6M60.1 201.5l-.3 .9M60.1 201.5l3.5 1.2"/>
<path d="M63.4 203.7h35.2M63.6 202.7h27.3l.4 .3 .5-.3h6.6M63.6 202.7l-.2 1M71.5 202.7v-4.1l.5-.4 .5 .5v4M90.8 202.7v-11.2l.6-.5 .4 .5v11.2M95.2 202.7l37 30.8M98.4 202.7l.2 1M99.8 202.2a.5 .5 0 0 1 .7 .3 .5 .5 0 0 1-.3 .7M99.8 202.2l.4 1M99.8 202.2l-1.4 .5M100.2 203.2l-1.6 .5M340.2 202v1.2l.5 .5 .5-.4v-1.3"/>
<path d="M340.2 202l.5 .4 .5-.4M340.2 202l.6-.5 .4 .5M341 203.7l6.6-4.3 .7-.2 9.2 .1 7 4.4M352.7 206.8v1M352.7 208.8v7M352.7 216.8v1M352.7 218.8v7M364.2 202v1.2l.5 .5 .5-.4v-1.3M364.2 202l.5 .4 .5-.4M364.2 202l.6-.5 .4 .5M584 210h10M352.7 226.8v1"/>
<path d="M352.7 228.8v1M355.6 232.3h17.1M420 220h164.8v126.8h-164.8zM420 227.1h164.8M420 234.1h164.8M440.2 220v126.8M512 220v126.8M529.2 220v126.8M558.5 220v126.8M420 241.1h164.8M420 248.2h164.8M420 255.2h164.8"/>
<path d="M2.5 262.5h7.5M131.6 264.3l11.8 49M170.1 264.4l-3 29.1M420 262.3h164.8M420 269.3h164.8M420 276.4h164.8M584 262.5h7.5M114.7 286.3l25.3 53.7M149.1 282.1l-2.6 34.6M165.1 281.4h-7a2 2 0 0 0-2 2 2 2 0 0 0 2 2h7M167.1 281.4h7a2 2 0 0 1 2 2 2 2 0 0 1-2 2h-7M188.3 281.9l-10.8 32.3"/>
<path d="M350.4 281.9l11.7 36.2M420 283.4h164.8M420 290.5h164.8M420 297.5h164.8M2.5 315h7.5M126.1 303.4l16-2h22v2h-21.9l-14.6 1.9-5.9 17.6-49.7 22.8-9.9-5.9-10.9 7.3a4.4 4.4 0 0 0 .2 7.2l4.3 4.1 4.8 3.1 5.1 2.2 5.6 1.4 4.9 .3h50M126.1 303.4l-17.3 7.2-15.3 7.5-16.1 9.2-15.3 10.1M126.1 303.4l-6 18-48 22-10-6M135.4 319.4v28M141.4 319.4h-7v4h1M141.4 311.4h2v16h-2zM141.4 312.4h-3.1v6h3.1"/>
<path d="M143.4 319.4h21.7M143.4 312.4h3.1v6h-3.1M149.4 319.4v28M150.1 314.4h5v2h-5zM165.1 313.4h-1v1h-3v2h3v1h1M167.1 319.4h199.7l12.3 46h-2l-11.5-43h-179.5l-17 11.7v7.3h-2v-66h-2v66h-2v-3.2l-12.7 8.7v.5h-16v-4h1M167.1 313.4h1v1h3v2h-3v1h-1M177.1 314.4h5v2h-5zM196.5 319.4l12.2 56.1M224.1 311.4l138 8M224.1 311.4l-4.8 8M224.1 311.4l-42-10h-14v2h13.7l39.2 9.3-4 6.7"/>
<path d="M246.1 315.4l41.9 60.8M420 304.6h164.8M420 311.6h164.8M420 318.7h164.8M584 315h7.5M101.4 339l23-10.9a4 4 0 0 1 5.7 3.6v19.7a4 4 0 0 1-4 4h-22a4 4 0 0 1-4-4v-10l.4-1.1zM149.4 323.4h1v-1h12.7v12.1l-13 8.9h-.7M169.1 322.4h11.7l-11.7 8zM212.1 331.4l-26.2 6-39.6 29.9h-20.2M215.2 322.4l-4.4 7.3-25.8 5.9-39.4 29.7h-19.5v2.1h-50l-4-.2-6.6-1.4-6.4-2.8-5.7-4-4.8-5a6 6 0 0 1 1.5-8.6l12-8M217.5 322.4l-5.4 9M327.6 322.4l-103.5 9h-12"/>
<path d="M420 325.7h164.8M420 332.8h164.8M420 339.8h164.8M110 350l13.1 40.2M164.1 341.4v2h4v-2M164.9 350.8l1.1 1.6M439 350v56M559 356.7h25M559 350v60M564 350v60M584 350h-190v60M2.5 367.5h7.5"/>
<path d="M394 365h45M559 376.7h25M559 370h25M559 363.3h25M584 367.5h7.5M394 393h165M394 380h165M414 380v26M416 386.5h21M417.5 384.5l8-2v8l-8-2zM431.5 381v11M539 393v13"/>
<path d="M559 396.7h25M559 390h25M559 383.3h25M74.4 410v7.5M148.6 410v7.5M197 412.5h200M197 410v5M207 410v2.5M217 410v2.5M227 410v2.5M237 410v2.5M247 410v5"/>
<path d="M257 410v2.5M267 410v2.5M277 410v2.5M287 410v2.5M297 410v10M307 410v2.5M317 410v2.5M327 410v2.5M337 410v2.5M347 410v5M357 410v2.5M367 410v2.5"/>
<path d="M377 410v2.5M387 410v2.5M394 406h165M397 410v5M445.4 410v7.5M519.6 410v7.5M559 403.3h25"/>
<circle cx="138" cy="50.4" r="37.2"/>
<circle cx="396.6" cy="50" r=".5"/>
<circle cx="369.9" cy="84.7" r="4.5"/>
<circle cx="514.5" cy="104.5" r="4.5"/>
<circle cx="190.2" cy="172.1" r="2.25"/>
<circle cx="190.2" cy="172.1" r="1.75"/>
<circle cx="340.7" cy="178.3" r="3"/>
<circle cx="364.7" cy="178.3" r="3"/>
<circle cx="146" cy="216.8" r="4.5"/>
<circle cx="174.5" cy="204.5" r="4.5"/>
<circle cx="316.1" cy="205.6" r="3.3"/>
<circle cx="407.2" cy="216.8" r="4.5"/>
<circle cx="103.3" cy="233.3" r="3.3"/>
<circle cx="134.8" cy="235.6" r="3.3"/>
<circle cx="194.8" cy="235.6" r="3.3"/>
<circle cx="130.6" cy="259.9" r="4.5"/>
<circle cx="170.6" cy="259.9" r="4.5"/>
<circle cx="149.4" cy="278.7" r="3.3"/>
<circle cx="189.4" cy="278.7" r="3.3"/>
<circle cx="349.4" cy="278.7" r="3.3"/>
<circle cx="113.3" cy="283.3" r="3.3"/>
<circle cx="363.6" cy="314.9" r="1"/>
<circle cx="363.6" cy="314.9" r="4.5"/>
<circle cx="363.6" cy="314.9" r="3.5"/>
<circle cx="165.8" cy="353.9" r="1"/>
<circle cx="127.1" cy="368.3" r="1"/>
<circle cx="209.4" cy="378.7" r="3.3"/>
<circle cx="290.6" cy="379.9" r="4.5"/>
<circle cx="124.5" cy="394.5" r="4.5"/>
<circle cx="431.5" cy="386.5" r="2"/>
<circle cx="431.5" cy="386.5" r="4"/>
</g>
<path d="M352.7 119.8v5M352.7 229.8v5" fill="none" stroke="#000" stroke-width="1" stroke-linecap="butt"/>
<g fill="#000">
<path d="M173.6 61.4l2 .1-.3 1z" fill-rule="evenodd"/>
<path d="M352.7 122.3l2.9-.8v1.6z" fill-rule="evenodd"/>
<path d="M352.7 232.3l2.9-.8v1.6z" fill-rule="evenodd"/>
<circle cx="396.1" cy="50" r="1.5"/>
<circle cx="510" cy="70" r="1.5"/>
<circle cx="324.6" cy="160" r="1.5"/>
<circle cx="170" cy="170" r="1.5"/>
<circle cx="191.2" cy="162" r="1.5"/>
<circle cx="352.7" cy="177.4" r="1.5"/>
<circle cx="80" cy="190" r="1.5"/>
<circle cx="110" cy="181.3" r="1.5"/>
<circle cx="95.2" cy="202.7" r="1.5"/>
<circle cx="167.1" cy="293.5" r="1.5"/>
<circle cx="143.4" cy="313.3" r="1.5"/>
<circle cx="146.5" cy="316.7" r="1.5"/>
<circle cx="177.4" cy="314.2" r="1.5"/>
<circle cx="196.5" cy="319.4" r="1.5"/>
<circle cx="246.1" cy="315.4" r="1.5"/>
<circle cx="362.1" cy="318.1" r="1.5"/>
<circle cx="110" cy="350" r="1.5"/>
<circle cx="140" cy="340" r="1.5"/>
</g>
<g font-size="10.1">
<text x="471.7" y="362.6">ASSEMBLAGE</text>
<text x="465.6" y="374.7">HELICOPTERE</text>
</g>
<g font-size="7.2">
<text x="399.7" y="389.3">A2</text>
<text x="462.1" y="389.1">DASSAULT SYSTEMES</text>
<text x="397.8" y="404.3">1:1</text>
<text x="420" y="404.3">14g</text>
<text x="542.5" y="404.3">1/1</text>
</g>
<text font-size="5.8" x="487.3" y="404.6">1</text>
<g font-size="5">
<text x="39.1" y="6.5" transform="rotate(-90 39.1 6.5)">H</text>
<text x="113.3" y="6.5" transform="rotate(-90 113.3 6.5)">G</text>
<text x="187.5" y="6.5" transform="rotate(-90 187.5 6.5)">F</text>
<text x="261.7" y="6.5" transform="rotate(-90 261.7 6.5)">E</text>
<text x="335.9" y="6.5" transform="rotate(-90 335.9 6.5)">D</text>
<text x="410.1" y="6.5" transform="rotate(-90 410.1 6.5)">C</text>
<text x="484.3" y="6.5" transform="rotate(-90 484.3 6.5)">B</text>
<text x="558.5" y="6.5" transform="rotate(-90 558.5 6.5)">A</text>
<text x="6.8" y="27.8" transform="rotate(-90 6.8 27.8)">8</text>
<text x="587.5" y="28.1">8</text>
<text x="194.3" y="65.7">A</text>
<text x="381.9" y="60.8">Vue de face</text>
<text x="381.9" y="66.8">Echelle :</text>
<text x="415.3" y="66.8">1:1</text>
<text x="6.8" y="80.3" transform="rotate(-90 6.8 80.3)">7</text>
<text x="587.5" y="80.6">7</text>
<text x="366.8" y="86.5">10</text>
<text x="101" y="103.4">Vue isométrique</text>
<text x="511.5" y="106.3">13</text>
<text x="101" y="109.4">Echelle :</text>
<text x="134.4" y="109.4">1:1</text>
<text x="253.2" y="113.7">Détail A</text>
<text x="253.2" y="119.8">Echelle :</text>
<text x="286.6" y="119.8">2:1</text>
<text x="366.1" y="119.7">B</text>
<text x="6.8" y="132.8" transform="rotate(-90 6.8 132.8)">6</text>
<text x="587.5" y="133.1">6</text>
<text x="6.8" y="185.3" transform="rotate(-90 6.8 185.3)">5</text>
<text x="205" y="182.9">Vue de face</text>
<text x="587.5" y="185.6">5</text>
<text x="205" y="188.9">Echelle :</text>
<text x="238.4" y="188.9">1:1</text>
<text x="171.5" y="206.3">16</text>
<text x="314.5" y="207.4">8</text>
<text x="352.7" y="215.6">Vue de gauche</text>
<text x="142.9" y="218.6">17</text>
<text x="352.7" y="221.7">Echelle :</text>
<text x="386.1" y="221.7">1:1</text>
<text x="404.2" y="218.6">14</text>
<text x="421" y="225.4">Numéro</text>
<text x="441.2" y="225.4">Nom</text>
<text x="513" y="225.4">Piece</text>
<text x="530.2" y="225.4">Matière</text>
<text x="559.5" y="225.4">Quantité</text>
<text x="366.1" y="229.7">B</text>
<text x="421" y="232.4">1</text>
<text x="441.2" y="232.4">Carénage gauche</text>
<text x="530.2" y="232.4">Plastique</text>
<text x="559.5" y="232.4">1</text>
<text x="6.8" y="237.8" transform="rotate(-90 6.8 237.8)">4</text>
<text x="101.8" y="235.1">1</text>
<text x="133.3" y="237.4">4</text>
<text x="193.3" y="237.4">7</text>
<text x="421" y="239.5">2</text>
<text x="441.2" y="239.5">Moteur rotor anticouple</text>
<text x="530.2" y="239.5">Métal</text>
<text x="559.5" y="239.5">1</text>
<text x="587.5" y="238.1">4</text>
<text x="421" y="246.5">3</text>
<text x="441.2" y="246.5">Moteur rotor principal</text>
<text x="530.2" y="246.5">Métal</text>
<text x="559.5" y="246.5">1</text>
<text x="421" y="253.5">4</text>
<text x="441.2" y="253.5">Patins</text>
<text x="530.2" y="253.5">Plastique</text>
<text x="559.5" y="253.5">1</text>
<text x="127.6" y="261.7">10</text>
<text x="167.6" y="261.7">11</text>
<text x="421" y="260.6">5</text>
<text x="441.2" y="260.6">Pignon</text>
<text x="530.2" y="260.6">Plastique</text>
<text x="559.5" y="260.6">1</text>
<text x="421" y="267.6">6</text>
<text x="441.2" y="267.6">Réducteur</text>
<text x="530.2" y="267.6">Plastique</text>
<text x="559.5" y="267.6">1</text>
<text x="421" y="274.7">7</text>
<text x="441.2" y="274.7">Rotor anticouple</text>
<text x="530.2" y="274.7">Plastique</text>
<text x="559.5" y="274.7">1</text>
<text x="147.9" y="280.5">5</text>
<text x="187.9" y="280.5">6</text>
<text x="347.9" y="280.5">2</text>
<text x="421" y="281.7">8</text>
<text x="441.2" y="281.7">Rotor principal</text>
<text x="530.2" y="281.7">Plastique</text>
<text x="559.5" y="281.7">1</text>
<text x="111.8" y="285.1">3</text>
<text x="6.8" y="290.3" transform="rotate(-90 6.8 290.3)">3</text>
<text x="421" y="288.8">9</text>
<text x="441.2" y="288.8">Structure</text>
<text x="530.2" y="288.8">Plastique</text>
<text x="559.5" y="288.8">1</text>
<text x="587.5" y="290.6">3</text>
<text x="421" y="295.8">10</text>
<text x="441.2" y="295.8">Arbre moteur</text>
<text x="530.2" y="295.8">Plastique</text>
<text x="559.5" y="295.8">2</text>
<text x="421" y="302.9">11</text>
<text x="441.2" y="302.9">Arbre rotor</text>
<text x="530.2" y="302.9">Plastique</text>
<text x="559.5" y="302.9">1</text>
<text x="421" y="309.9">12</text>
<text x="441.2" y="309.9">Batterie</text>
<text x="530.2" y="309.9">Métal</text>
<text x="559.5" y="309.9">1</text>
<text x="421" y="317">13</text>
<text x="441.2" y="317">Carénage droit</text>
<text x="530.2" y="317">Plastique</text>
<text x="559.5" y="317">1</text>
<text x="421" y="324">14</text>
<text x="441.2" y="324">Verriere</text>
<text x="530.2" y="324">Verre</text>
<text x="559.5" y="324">1</text>
<text x="421" y="331.1">15</text>
<text x="441.2" y="331.1">Queue</text>
<text x="530.2" y="331.1">Plastique</text>
<text x="559.5" y="331.1">1</text>
<text x="421" y="338.1">16</text>
<text x="441.2" y="338.1">Ailerons</text>
<text x="530.2" y="338.1">Plastique</text>
<text x="559.5" y="338.1">2</text>
<text x="6.8" y="342.8" transform="rotate(-90 6.8 342.8)">2</text>
<text x="421" y="345.2">17</text>
<text x="441.2" y="345.2">Roquettes</text>
<text x="530.2" y="345.2">Plastique</text>
<text x="559.5" y="345.2">2</text>
<text x="587.5" y="343.1">2</text>
<text x="207.9" y="380.5">9</text>
<text x="287.6" y="381.7">15</text>
<text x="213.3" y="388.2">Section B-B</text>
<text x="6.8" y="395.3" transform="rotate(-90 6.8 395.3)">1</text>
<text x="213.3" y="394.2">Echelle :</text>
<text x="246.7" y="394.2">2:1</text>
<text x="587.5" y="395.6">1</text>
<text x="121.5" y="396.3">12</text>
<text x="35.8" y="416.8">H</text>
<text x="110" y="416.8">G</text>
<text x="481" y="416.8">B</text>
<text x="555.2" y="416.8">A</text>
</g>
<g font-size="4.3">
<text x="400.9" y="356.5">LHOEST Simon</text>
<text x="403.5" y="364">22/10/2020</text>
<text x="403.5" y="371.5">M. DURIEUX</text>
<text x="403.5" y="379">23/10/2020</text>
</g>
<g font-size="3.6">
<text x="560.4" y="354.6">I</text>
<text x="560.4" y="361.3">H</text>
<text x="560.4" y="368">G</text>
<text x="560.4" y="374.6">F</text>
<text x="560.4" y="381.3">E</text>
<text x="560.4" y="388">D</text>
<text x="560.4" y="394.6">C</text>
<text x="560.4" y="401.3">B</text>
<text x="560.4" y="408">A</text>
</g>
<g font-size="2.9">
<text x="573.1" y="354.4">_</text>
<text x="573.1" y="361.1">_</text>
<text x="573.1" y="367.7">_</text>
<text x="573.1" y="374.4">_</text>
<text x="573.1" y="381">_</text>
<text x="573.1" y="387.7">_</text>
<text x="573.1" y="394.4">_</text>
<text x="573.1" y="401.1">_</text>
<text x="573.1" y="407.7">_</text>
</g>
<g font-size="2.2">
<text x="395" y="352.1">DESIGNED BY:</text>
<text x="395" y="359.6">DATE:</text>
<text x="395" y="367.1">CHECKED BY:</text>
<text x="395" y="374.6">DATE:</text>
<text x="395" y="382.1">SIZE</text>
<text x="395" y="395.1">SCALE</text>
<text x="415" y="395.1">WEIGHT (kg)</text>
<text x="440" y="395.1">DRAWING NUMBER</text>
<text x="540" y="395.1">SHEET</text>
<text x="395" y="408.8">This drawing is our property; it can't be reproduced or communicated without our written agreement.</text>
</g>
</svg>
